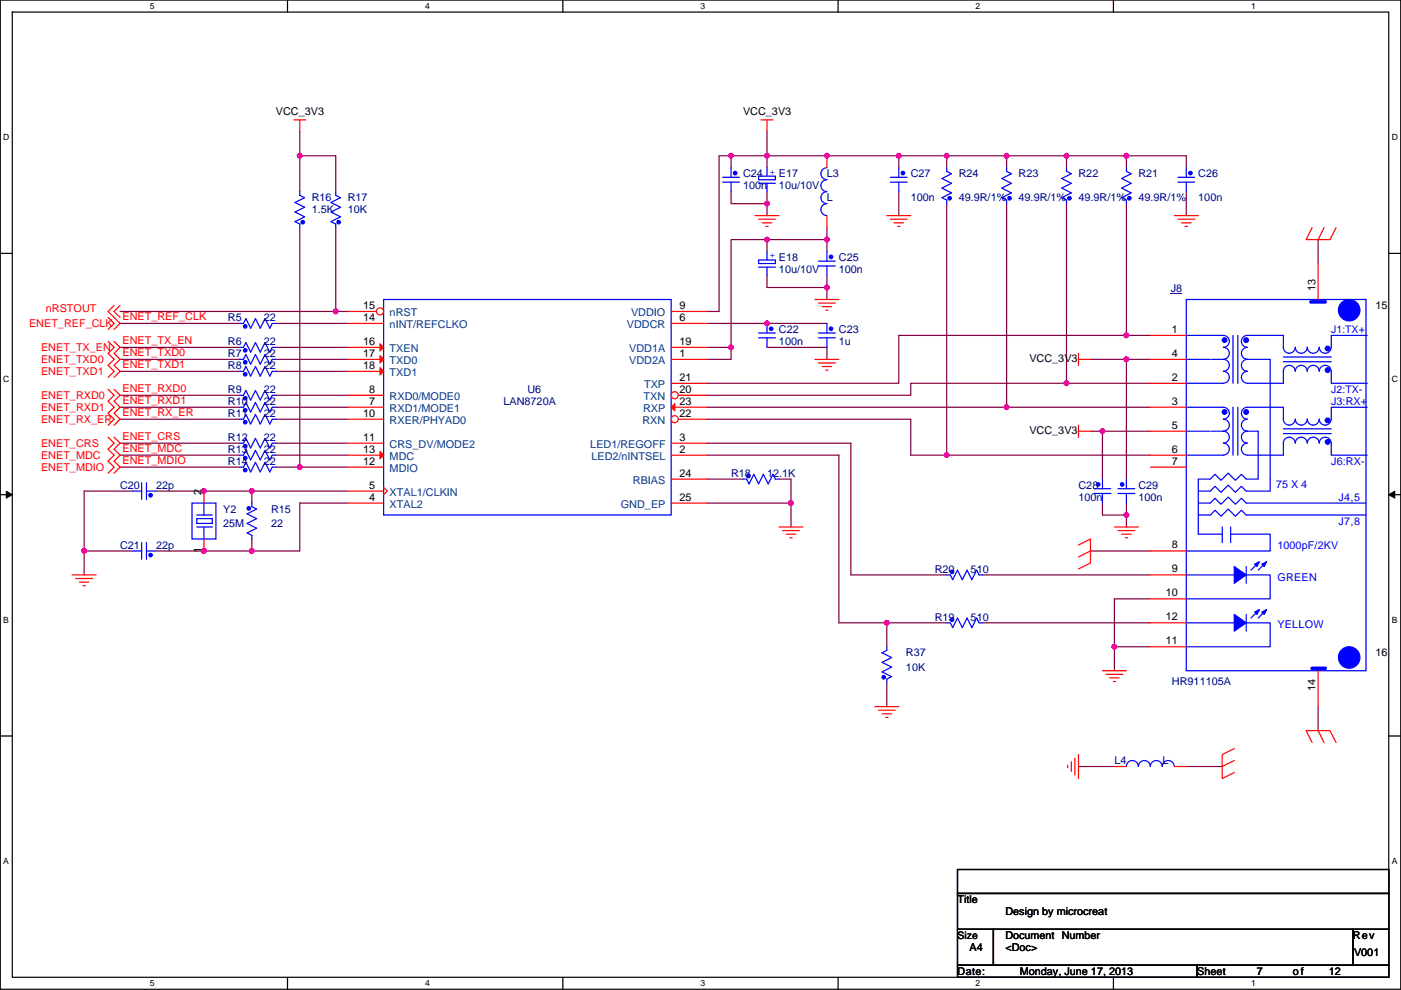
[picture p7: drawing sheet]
<svg xmlns="http://www.w3.org/2000/svg" width="297mm" height="210mm" viewBox="0 0 297 210" stroke-linecap="round" stroke-linejoin="round" font-family="sans-serif">
<path d="M.1 0h296.9v209.8h-296.9zM2.6 2.6h291.8v204.7h-291.8z" fill="none" stroke="#000" stroke-width=".25"/>
<g fill="#fff">
<path d="M31.8 .3h1v2h-1z"/>
<path d="M31.8 207.5h1v2.1h-1z"/>
</g>
<path d="M61 0v2.6M61 207.3v2.5" fill="none" stroke="#000" stroke-width=".25"/>
<g fill="#fff">
<path d="M90.1 .3h1v2h-1z"/>
<path d="M90.1 207.5h1v2.1h-1z"/>
</g>
<path d="M119.3 0v2.6M119.3 207.3v2.5" fill="none" stroke="#000" stroke-width=".25"/>
<g fill="#fff">
<path d="M148.5 .3h1v2h-1z"/>
<path d="M148.5 207.5h1v2.1h-1z"/>
</g>
<path d="M177.7 0v2.6M177.7 207.3v2.5" fill="none" stroke="#000" stroke-width=".25"/>
<g fill="#fff">
<path d="M206.9 .3h1v2h-1z"/>
<path d="M206.9 207.5h1v2.1h-1z"/>
</g>
<path d="M236.1 0v2.6M236.1 207.3v2.5" fill="none" stroke="#000" stroke-width=".25"/>
<g fill="#fff">
<path d="M265.2 .3h1v2h-1z"/>
<path d="M265.2 207.5h1v2.1h-1z"/>
<path d="M.7 28.2h1.3v2h-1.3z"/>
<path d="M295.1 28.2h1.3v2h-1.3z"/>
<path d="M.7 79.3h1.3v2.1h-1.3z"/>
<path d="M295.1 79.3h1.3v2.1h-1.3z"/>
</g>
<path d="M.1 53.7h2.5M294.4 53.7h2.6" fill="none" stroke="#000" stroke-width=".25"/>
<g fill="#fff">
<path d="M.7 130.5h1.2v2h-1.2z"/>
<path d="M295.1 130.5h1.2v2h-1.2z"/>
</g>
<path d="M.1 104.9h2.5M294.4 104.9h2.6" fill="none" stroke="#000" stroke-width=".25"/>
<path d="M1.3 104.2l1.3 .7-1.3 .7zM294.4 104.9l1.3-.7v1.4z" fill="#000" stroke="#000" stroke-width=".21"/>
<g fill="#fff">
<path d="M.7 181.7h1.2v2h-1.2z"/>
<path d="M295.1 181.7h1.2v2h-1.2z"/>
</g>
<path d="M.1 156.1h2.5M294.4 156.1h2.6M203 184.4h91.4v5.1h-91.4zM203 189.5h91.4v7.6h-91.4zM203 197.1h7.6v7.6h-7.6zM210.6 197.1h76.2v7.6h-76.2zM286.8 197.1h7.6v7.6h-7.6zM203 204.7h50.8v2.6h-50.8zM253.8 204.7h40.6v2.6h-40.6z" fill="none" stroke="#000" stroke-width=".25"/>
<g fill="none" stroke="#800040" stroke-width=".25">
<path d="M63.6 33v7.7M63.6 33h7.6v7.7M63.6 28v5M155 33h-2.5v33.1h-2.6M162.6 28v5h-7.6v2.6M190.6 33h-28v2.6M200.7 33v2.6M200.7 33h12.7M200.7 33h-10.1v2.6M226.1 33h-12.7v2.6M238.8 33h-12.7v2.6M238.8 33v2.6"/>
<path d="M238.8 33h12.7v2.6M63.6 48.3v50.8M71.2 48.3v17.8M155 40.7v2.5h7.6v2.5M162.6 53.4v-2.6h-7.6v22.9M162.6 58.4v2.6h12.7v-2.6M162.6 40.7v2.5M162.6 50.8h12.7M175.3 48.3v2.5M175.3 50.8v2.6M190.6 40.7v5M200.7 43.2v53.3h43.2"/>
<path d="M213.4 43.2v43.2h30.5M226.1 43.2v38.1M238.8 43.2v27.9M251.5 40.7v5M279.5 50.8v5.1M25.5 66.1h45.7M25.5 76.2h25.4M25.5 78.8h25.4M25.5 73.7h25.4M25.5 68.6h25.4M58.5 68.6h15.2M58.5 73.7h15.2"/>
<path d="M58.5 76.2h15.2M58.5 78.8h15.2M71.2 66.1h2.5M149.9 73.7h5.1M149.9 68.6h25.4M155 73.7v2.5h-5.1M162.6 73.7h12.7v2.5M175.3 61v2.5M231.2 76.2h7.6M238.8 71.1h-48.2v10.2h-40.7M238.8 71.1h5.1M238.8 76.2v25.4"/>
<path d="M238.8 76.2h5.1M25.5 94h25.4M25.5 83.8h25.4M25.5 86.4h25.4M25.5 88.9h25.4M25.5 96.5h25.4M25.5 99.1h25.4M58.5 83.8h15.2M58.5 86.4h15.2M58.5 88.9h15.2M58.5 94h15.2M58.5 96.5h15.2"/>
<path d="M58.5 99.1h5.1M63.6 99.1h10.1M149.9 96.5h28v35.6h10.1M149.9 94h30.5v27.9h20.3M149.9 88.9h43.2v7.6h7.6M149.9 86.4h63.5M226.1 81.3h-33v2.5h-43.2M226.1 81.3h17.8M231.2 91.5h2.5M233.7 91.5v10.1M233.7 91.5h10.2M28 104.2h-10.2v12.7"/>
<path d="M28 116.9h-10.2v5M33.1 104.2h20.3M33.1 116.9h20.3M53.4 104.2v2.5M53.4 114.3v2.6M53.4 104.2h20.3M73.7 106.7h-10.1v10.2h-10.2M149.9 101.6h7.6M165.2 101.6h2.5v5.1h-17.8M167.7 106.7v5.1M231.2 116.9h12.7M233.7 106.7v2.5h5.1"/>
<path d="M238.8 109.2v2.6M238.8 106.7v2.5M188 132.1v5.1M188 132.1h12.7M208.3 121.9h35.6M208.3 132.1h35.6M236.3 137.2v5.1M243.9 127h-7.6v10.2h7.6M188 144.8v5.1M279.5 149.9v5.1M228.7 162.6h7.6M251.5 162.6h7.6"/>
</g>
<g fill="#f0f" stroke="#f0f" stroke-width=".25">
<circle cx="43.2" cy="104.1" r=".5"/>
<circle cx="53.4" cy="104.1" r=".5"/>
<circle cx="43.2" cy="116.8" r=".5"/>
<circle cx="53.4" cy="116.8" r=".5"/>
<circle cx="17.8" cy="116.8" r=".5"/>
<circle cx="63.5" cy="33" r=".5"/>
<circle cx="162.6" cy="68.6" r=".5"/>
<circle cx="63.5" cy="99.1" r=".5"/>
<circle cx="71.2" cy="66" r=".5"/>
<circle cx="155" cy="73.7" r=".5"/>
<circle cx="167.7" cy="106.7" r=".5"/>
<circle cx="188" cy="132.1" r=".5"/>
<circle cx="213.4" cy="86.4" r=".5"/>
<circle cx="155" cy="33" r=".5"/>
<circle cx="175.3" cy="50.8" r=".5"/>
<circle cx="175.3" cy="61" r=".5"/>
<circle cx="162.6" cy="50.8" r=".5"/>
<circle cx="190.5" cy="33" r=".5"/>
<circle cx="175.3" cy="33" r=".5"/>
<circle cx="213.4" cy="33" r=".5"/>
<circle cx="226.1" cy="33" r=".5"/>
<circle cx="200.7" cy="33" r=".5"/>
<circle cx="162.6" cy="33" r=".5"/>
<circle cx="162.6" cy="43.2" r=".5"/>
<circle cx="238.8" cy="33" r=".5"/>
<circle cx="238.8" cy="71.1" r=".5"/>
<circle cx="226.1" cy="81.3" r=".5"/>
<circle cx="200.7" cy="96.5" r=".5"/>
<circle cx="238.8" cy="109.2" r=".5"/>
<circle cx="233.7" cy="91.4" r=".5"/>
<circle cx="238.8" cy="76.2" r=".5"/>
<circle cx="236.3" cy="137.2" r=".5"/>
</g>
<g fill="none" stroke="#f00" stroke-width=".25">
<path d="M62.3 25.4h2.5M63.6 25.4v2.6M155 35.6h.1M161.4 25.4h2.5M162.6 35.6h.1M162.6 25.4v2.6M190.6 35.6h.1M200.7 35.6h.1M213.4 35.6h.1M238.8 35.6h.1M251.5 35.6h.1M63.6 48.3h.1"/>
<path d="M63.6 40.7h.1M71.2 48.3h.1M71.2 40.7h.1M155 40.7h.1M160.1 45.7h5.1M160.8 46.5h3.6M161.6 47.3h2M162.4 48h.5M162.6 40.7h.1M162.6 53.4h.1M162.6 58.4h.1M175.3 53.4h.1"/>
<path d="M175.3 58.4h.1M188 45.7h5.1M188.8 46.5h3.5M189.5 47.3h2.1M190.3 48h.5M190.6 40.7h.1M200.7 43.2h.1M213.4 43.2h.1M238.8 43.2h.1M249 45.7h5.1M249.7 46.5h3.6M250.5 47.3h2"/>
<path d="M251.3 48h.5M251.5 40.7h.1M278.2 48.3l-1.3 2.5h5.1l1.3-2.5M279.5 55.9v7.6M280.7 48.3l-1.2 2.5M22.9 72.4l1.3 1.3-1.3 1.3 1.3 1.2-1.3 1.3 1.3 1.3-1.3 1.2M22.9 67.3l1.3 1.3-1.3 1.3M24.2 72.4l1.3 1.3-1.3 1.3 1.3 1.2-1.3 1.3 1.3 1.3-1.3 1.2M24.2 64.8l-1.3 1.3 2.6 2.5-1.3 1.3M25.5 64.8l-1.3 1.3 1.3 1.2M50.9 68.6h.1M50.9 73.7h.1"/>
<path d="M50.9 76.2h.1M50.9 78.8h.1M58.5 68.6h.1M58.5 73.7h.1M58.5 76.2h.1M58.5 78.8h.1M73.7 73.7h7.6M73.7 76.2h7.6M73.7 78.8h7.6M162.6 68.6h.1M162.6 73.7h.1M172.8 76.2h5.1"/>
<path d="M172.8 63.5h5.1M173.5 77h3.6M173.5 64.3h3.6M174.3 77.7h2M174.3 65h2M175.1 78.5h.5M175.1 65.8h.5M175.3 68.6h.1M175.3 73.7h.1M228.7 76.2h2.5M228.7 75v2.5M243.9 71.1h7.6"/>
<path d="M243.9 76.2h7.6M289.9 66.1h.1M22.9 82.6l1.3 1.2-1.3 1.3 1.3 1.3-1.3 1.3 1.3 1.2-1.3 1.3M22.9 92.7l1.3 1.3-1.3 1.3 1.3 1.2-1.3 1.3 1.3 1.3-1.3 1.3M24.2 82.6l1.3 1.2-1.3 1.3 1.3 1.3-1.3 1.3 1.3 1.2-1.3 1.3M24.2 92.7l1.3 1.3-1.3 1.3 1.3 1.2-1.3 1.3 1.3 1.3-1.3 1.3M50.9 83.8h.1M50.9 86.4h.1M50.9 88.9h.1M50.9 94h.1M50.9 96.5h.1M50.9 99.1h.1"/>
<path d="M58.5 83.8h.1M58.5 86.4h.1M58.5 88.9h.1M58.5 94h.1M58.5 96.5h.1M58.5 99.1h.1M73.7 99.1h7.6M73.7 96.5h7.6M73.7 86.4h7.6M73.7 83.8h7.6M73.7 88.9h7.6M73.7 94h7.6"/>
<path d="M228.7 91.5h2.5M228.7 90.2v2.5M243.9 81.3h7.6M243.9 86.4h7.6M243.9 96.5h7.6M243.9 91.5h7.6M243.9 99.1h7.6M28 104.2h.1M28 116.9h.1M33.1 104.2h.1M33.1 116.9h.1M43.2 114.3v2.6"/>
<path d="M43.2 104.2v2.5M53.4 106.7h.1M53.4 114.3h.1M157.5 101.6h.1M165.2 111.8h5M165.2 101.6h.1M165.9 112.5h3.6M166.7 113.3h2M167.4 114.1h.6M228.7 115.6l2.5-1.3v5.1l-2.5 1.3M231.2 116.9l-2.5 1.2M233.7 101.6h.1"/>
<path d="M233.7 106.7h.1M236.3 111.8h5.1M237 112.5h3.6M237.8 113.3h2M238.6 114.1h.5M238.8 101.6h.1M238.8 106.7h.1M243.9 116.9h7.6M15.3 121.9h5.1M16.1 122.7h3.5M16.8 123.5h2.1M17.6 124.2h.5"/>
<path d="M188 137.2h.1M200.7 132.1h.1M200.7 121.9h.1M208.3 132.1h.1M208.3 121.9h.1M243.9 127h7.6M243.9 121.9h7.6M243.9 137.2h7.6M243.9 132.1h7.6M289.9 139.7h.1M185.5 149.9h5.1M186.2 150.6h3.6"/>
<path d="M187 151.4h2M187.8 152.2h.5M188 144.8h.1M233.7 142.3h5.1M234.5 143h3.6M235.3 143.8h2M236 144.5h.5M261.7 158.8l-2.6 1.2v5.1l2.6-1.2M278.2 157.5l-1.3-2.5h5.1l1.3 2.5M279.5 155l1.2 2.5M279.5 142.3v7.6M226.4 162.3v.5"/>
<path d="M227.1 161.6v2M227.9 160.8v3.6M228.7 160v5.1M236.3 162.6h2.5M249 162.6h2.5M261.7 161.3l-2.6 1.3"/>
</g>
<g fill="none" stroke="#00f" stroke-width=".25">
<path d="M153.2 38.6h3.6M153.2 37.6h3.6M155 35.6v2M155 38.6v2.1M160.8 37.4h3.6v.7h-3.6zM160.8 38.9h3.6M162.6 38.9v1.8M162.6 35.6v1.8M188.8 38.6h3.5M188.8 37.6h3.5M190.6 35.6v2M190.6 38.6v2.1"/>
<path d="M200.7 35.6v.7l1 .6-2 1 2 1-2 1 2 1-2 1 1 .5v.8M213.4 35.6v.7l1 .6-2 1 2 1-2 1 2 1-2 1 1 .5v.8M238.8 35.6v.7l1 .6-2 1 2 1-2 1 2 1-2 1 1 .5v.8M249.7 38.6h3.6M249.7 37.6h3.6M251.5 35.6v2M251.5 38.6v2.1M63.6 40.7v.7l1 .5-2.1 1 2.1 1.1-2.1 1 2.1 1-2.1 1 1.1 .5v.8M71.2 40.7v.7l1 .5-2 1 2 1.1-2 1 2 1-2 1 1 .5v.8M160.8 55.1h3.6v.8h-3.6zM160.8 56.7h3.6M162.6 56.7v1.7"/>
<path d="M162.6 53.4v1.7M173.5 56.4h3.6M173.5 55.4h3.6M175.3 53.4v2M175.3 56.4v2M50.9 68.6h.7l.5-1 1 2 1.1-2 1 2 1-2 1 2 .5-1h.8M50.9 73.7h.7l.5-1 1 2 1.1-2 1 2 1-2 1 2 .5-1h.8M50.9 76.2h.7l.5-1 1 2 1.1-2 1 2 1-2 1 2 .5-1h.8M50.9 78.8h.7l.5-1.1 1 2.1 1.1-2.1 1 2.1 1-2.1 1 2.1 .5-1h.8M81.3 63.5h61v45.7h-61zM160.8 71.6h3.6M160.8 70.6h3.6"/>
<path d="M162.6 68.6v2M162.6 71.6v2.1M173.5 71.6h3.6M173.5 70.6h3.6M175.3 68.6v2M175.3 71.6v2.1M251.5 76.2h5.1M251.5 63.5h38.1v78.8h-38.1zM251.8 71.1h7.6M256.9 76.2h2.5M259.4 71.1a1.26 1.26 0 0 1 1.2 1.3 1.26 1.26 0 0 1-1.2 1.3 1.27 1.27 0 0 1 1.2 1.2 1.27 1.27 0 0 1-1.2 1.3 1.27 1.27 0 0 1 1.2 1.3 1.27 1.27 0 0 1-1.2 1.2 1.27 1.27 0 0 1 1.2 1.3 1.27 1.27 0 0 1-1.2 1.3M261.4 71.1v10.2"/>
<path d="M262.4 71.1v10.2M264.2 76.2h5.1v28h-5.1l-1-1.1-1.3 1.3-1.5-1.5-1.5 1.5-1.3-1.3-1 1.1h-2.5M264.5 71.1a1.27 1.27 0 0 0-1.3 1.3 1.27 1.27 0 0 0 1.3 1.3 1.27 1.27 0 0 0-1.3 1.3 1.27 1.27 0 0 0 1.3 1.2 1.26 1.26 0 0 0-1.3 1.3 1.26 1.26 0 0 0 1.3 1.2 1.27 1.27 0 0 0-1.3 1.3 1.27 1.27 0 0 0 1.3 1.3M272.1 75.7h10.2M272.1 76.7h10.2M289.9 71.1h-7.6l-.1 2.6a1.27 1.27 0 0 1-1.2 1.2 1.27 1.27 0 0 1-1.3-1.2 1.26 1.26 0 0 1-1.3 1.2 1.26 1.26 0 0 1-1.2-1.2 1.27 1.27 0 0 1-1.3 1.2 1.27 1.27 0 0 1-1.3-1.2 1.27 1.27 0 0 1-1.2 1.2 1.27 1.27 0 0 1-1.3-1.2v-2.6h-7.6M50.9 83.8h.7l.5-1 1 2.1 1.1-2.1 1 2.1 1-2.1 1 2.1 .5-1.1h.8M50.9 86.4h.7l.5-1 1 2 1.1-2 1 2 1-2 1 2 .5-1h.8M50.9 88.9h.7l.5-1 1 2 1.1-2 1 2 1-2 1 2 .5-1h.8M50.9 94h.7l.5-1 1 2 1.1-2 1 2 1-2 1 2 .5-1h.8M50.9 96.5h.7l.5-1 1 2.1 1.1-2.1 1 2.1 1-2.1 1 2.1 .5-1.1h.8M50.9 99.1h.7l.5-1 1 2 1.1-2 1 2 1-2 1 2 .5-1h.8"/>
<path d="M251.5 91.5h5.1M251.8 81.3h7.6M251.8 86.4h7.6M251.8 96.5h7.6M256.9 91.5h2.5M259.4 91.5a1.26 1.26 0 0 1 1.2 1.2 1.26 1.26 0 0 1-1.2 1.3 1.27 1.27 0 0 1 1.2 1.2 1.27 1.27 0 0 1-1.2 1.3M259.4 86.4a1.26 1.26 0 0 1 1.2 1.2 1.26 1.26 0 0 1-1.2 1.3M259.4 88.9a1.26 1.26 0 0 1 1.2 1.3 1.26 1.26 0 0 1-1.2 1.2M261.4 86.4v10.1M262.4 86.4v10.1M264.2 91.5h2.6v10.1h-2.6l-1-1-1.3 1.3-1.5-1.5-1.5 1.5-1.3-1.3-1 1h-2.5v11.7h5M264.5 88.9a1.26 1.26 0 0 0-1.3 1.3 1.26 1.26 0 0 0 1.3 1.2"/>
<path d="M264.5 91.5a1.27 1.27 0 0 0-1.3 1.2 1.27 1.27 0 0 0 1.3 1.3 1.26 1.26 0 0 0-1.3 1.3 1.26 1.26 0 0 0 1.3 1.2M264.5 86.4a1.26 1.26 0 0 0-1.3 1.2 1.26 1.26 0 0 0 1.3 1.3M264.5 86.4h7.6v2.5M264.5 81.3h7.6v-2.6a1.26 1.26 0 0 1 1.3-1.2 1.26 1.26 0 0 1 1.2 1.2 1.27 1.27 0 0 1 1.3-1.2 1.27 1.27 0 0 1 1.3 1.2 1.27 1.27 0 0 1 1.2-1.2 1.27 1.27 0 0 1 1.3 1.2 1.27 1.27 0 0 1 1.3-1.2 1.27 1.27 0 0 1 1.2 1.2l.1 2.6h7.6M272.1 91h10.2M272.1 92h10.2M272.1 88.9a1.27 1.27 0 0 0 1.3 1.3 1.27 1.27 0 0 0 1.2-1.3 1.27 1.27 0 0 0 1.3 1.3 1.27 1.27 0 0 0 1.3-1.3 1.27 1.27 0 0 0 1.2 1.3 1.27 1.27 0 0 0 1.3-1.3 1.26 1.26 0 0 0 1.3 1.3 1.26 1.26 0 0 0 1.2-1.3M289.9 96.5h-7.6l-.1-2.5a1.27 1.27 0 0 0-1.2-1.3 1.27 1.27 0 0 0-1.3 1.3 1.26 1.26 0 0 0-1.3-1.3 1.26 1.26 0 0 0-1.2 1.3 1.27 1.27 0 0 0-1.3-1.3 1.27 1.27 0 0 0-1.3 1.3 1.27 1.27 0 0 0-1.2-1.3 1.27 1.27 0 0 0-1.3 1.3v2.5h-7.6M289.9 86.4h-7.6v2.5M28 104.2h2M28 116.9h2M30 102.4v3.5"/>
<path d="M30 115.1v3.5M31 102.4v3.5M31 104.2h2.1M31 115.1v3.5M31 116.9h2.1M40.7 106.7h5.1v7.6h-5.1zM41.7 110h3.3v1h-3.3zM41.7 109.2h3.3M41.7 111.8h3.3M43.2 106.7v2.5M43.2 111.8v2.5M53.4 106.7v.8l1 .5-2 1 2 1-2 1 2 1-2 1.1 1 .5v.7"/>
<path d="M157.5 101.6h.8l.5 1 1-2 1 2 1.1-2 1 2 1-2 .5 1h.8M232 104.7h3.5M232 103.7h3.5M233.7 101.6v2.1M233.7 104.7v2M237 104.7h3.6M237 103.7h3.6M238.8 101.6v2.1M238.8 104.7v2M254.1 106.7h2.5l1-1 1.3 1.3 1.5-1.6 1.5 1.6 1.3-1.3 1 1h25.4M254.1 109.2h2.5l1-1 1.3 1.3 1.5-1.5 1.5 1.5 1.3-1.3 1 1h25.4M259.1 111.8v3.3"/>
<path d="M260.9 111.8v3.3M260.9 113.3h8.4v3.6h-17.8M266.8 119.4l-1.6 1.5M268.3 119.4l-1.5 1.5M188 137.2v.7l-1 .6 2 1-2 1 2 1-2 1 2 1-1 .5v.8M200.7 132.1h.8l.5 1 1-2 1 2 1-2 1.1 2 1-2 .5 1h.7M200.7 121.9h.8l.5 1.1 1-2.1 1 2.1 1-2.1 1.1 2.1 1-2.1 .5 1h.7M251.5 132.1h10.2M251.5 121.9h10.2M264.2 120.2v3.5M264.2 130.3v3.6M264.2 121.9h5.1v5.1h-17.8"/>
<path d="M264.2 132.1h5.1v5.1h-17.8M266.8 129.6l-1.6 1.5M268.3 129.6l-1.5 1.5M238.8 162.6a1.26 1.26 0 0 1 1.3-1.3 1.26 1.26 0 0 1 1.2 1.3M241.4 162.6a1.26 1.26 0 0 1 1.2-1.3 1.26 1.26 0 0 1 1.3 1.3 1.27 1.27 0 0 1 1.2-1.3 1.27 1.27 0 0 1 1.3 1.3 1.27 1.27 0 0 1 1.3-1.3 1.27 1.27 0 0 1 1.3 1.3"/>
</g>
<g fill="#00f" stroke="#00f" stroke-width=".25">
<path d="M267.5 119.7l1-.6-.5 1.1z" fill-rule="evenodd"/>
<path d="M266 129.8l1-.5-.5 1z" fill-rule="evenodd"/>
<path d="M267.5 129.8l1-.5-.5 1z" fill-rule="evenodd"/>
<path d="M261.7 120.2l2.5 1.7-2.5 1.8z" fill-rule="evenodd"/>
<path d="M266 119.7l1-.6-.5 1.1z" fill-rule="evenodd"/>
<path d="M261.7 130.3l2.5 1.8-2.5 1.8z" fill-rule="evenodd"/>
<circle cx="52" cy="69.2" r=".38"/>
<circle cx="52.8" cy="107.8" r=".38"/>
<circle cx="214" cy="42" r=".38"/>
<circle cx="201.3" cy="42" r=".38"/>
<circle cx="52" cy="74.3" r=".38"/>
<circle cx="52" cy="76.8" r=".38"/>
<circle cx="252.4" cy="36.7" r=".38"/>
<circle cx="52" cy="79.4" r=".38"/>
<circle cx="64.2" cy="47.1" r=".38"/>
<circle cx="259.6" cy="72.1" r=".5"/>
<circle cx="264.2" cy="72.1" r=".5"/>
<circle cx="259.6" cy="87.4" r=".5"/>
<circle cx="264.2" cy="87.4" r=".5"/>
<circle cx="281.5" cy="73.9" r=".5"/>
<circle cx="281.5" cy="78.5" r=".5"/>
<circle cx="281.5" cy="89.2" r=".5"/>
<circle cx="281.5" cy="93.7" r=".5"/>
<circle cx="286.1" cy="139.5" r="2.28"/>
<circle cx="286.1" cy="65.8" r="2.28"/>
<circle cx="187.4" cy="143.6" r=".38"/>
<circle cx="232.8" cy="102.8" r=".38"/>
<circle cx="52" cy="84.5" r=".38"/>
<circle cx="191.4" cy="36.7" r=".38"/>
<circle cx="155.9" cy="36.7" r=".38"/>
<circle cx="71.8" cy="47.1" r=".38"/>
<circle cx="31.9" cy="105" r=".38"/>
<circle cx="52" cy="87" r=".38"/>
<circle cx="158.7" cy="101" r=".38"/>
<circle cx="237.9" cy="102.8" r=".38"/>
<circle cx="31.9" cy="117.7" r=".38"/>
<circle cx="52" cy="89.5" r=".38"/>
<circle cx="201.8" cy="131.5" r=".38"/>
<circle cx="52" cy="94.6" r=".38"/>
<circle cx="201.8" cy="121.3" r=".38"/>
<circle cx="52" cy="97.2" r=".38"/>
<circle cx="176.2" cy="54.5" r=".38"/>
<circle cx="163.5" cy="69.7" r=".38"/>
<circle cx="239.4" cy="42" r=".38"/>
<circle cx="52" cy="99.7" r=".38"/>
<circle cx="176.2" cy="69.7" r=".38"/>
</g>
<path d="M277.9 64h3.1M278.2 141.8h2.8" fill="none" stroke="#00f" stroke-width=".76"/>
<path d="M248.2 62.3h2.4" fill="none" stroke="#000080" stroke-width=".21"/>
<g fill="#f00" stroke="#f00" stroke-width=".25">
<path d="M80.6 95.8l.7 .7-.7 .8z"/>
<path d="M80.6 72.9l.7 .8-.7 .7z"/>
<path d="M80.6 75.5l.7 .7-.7 .8z"/>
<path d="M80.6 78l.7 .8-.7 .7z"/>
</g>
<circle cx="80.6" cy="66" r=".76" fill="#fff" stroke="#f00" stroke-width=".25"/>
<path d="M73.7 66.1h6.1M142.3 66.1h7.6M142.3 73.7h7.6M142.3 76.2h7.6M142.3 68.6h7.6M142.3 86.4h7.6M73.7 104.2h7.6M73.7 106.7h7.6M81.3 103.4l.8 .8-.8 .7M142.3 106.7h7.6M142.3 101.6h7.6" fill="none" stroke="#f00" stroke-width=".25"/>
<path d="M142.3 86.4l.8-.8v1.5z" fill="#f00" stroke="#f00" stroke-width=".25"/>
<circle cx="143" cy="88.9" r=".76" fill="#fff" stroke="#f00" stroke-width=".25"/>
<path d="M143.8 88.9h6.1" fill="none" stroke="#f00" stroke-width=".25"/>
<circle cx="143" cy="83.8" r=".76" fill="#fff" stroke="#f00" stroke-width=".25"/>
<path d="M175.3 33v2.6M226.1 35.6h.1M175.3 45.7v2.6M226.1 43.2h.1M73.7 68.6h7.6M142.3 81.3h7.6M142.3 96.5h7.6M142.3 94h7.6M143.8 83.8h6.1" fill="none" stroke="#f00" stroke-width=".25"/>
<path d="M175.3 35.6a1.27 1.27 0 0 0-1.3 1.3 1.27 1.27 0 0 0 1.3 1.2 1.27 1.27 0 0 0-1.3 1.3 1.27 1.27 0 0 0 1.3 1.3 1.27 1.27 0 0 0-1.3 1.2 1.27 1.27 0 0 0 1.3 1.3 1.26 1.26 0 0 0-1.3 1.3 1.26 1.26 0 0 0 1.3 1.2M226.1 35.6v.7l1 .6-2 1 2 1-2 1 2 1-2 1 1 .5v.8" fill="none" stroke="#00f" stroke-width=".25"/>
<circle cx="226.7" cy="42" r=".38" fill="#00f" stroke="#00f" stroke-width=".25"/>
<g fill="#f0f" stroke="#f0f" stroke-width=".25">
<circle cx="43.2" cy="104.1" r=".5"/>
<circle cx="53.4" cy="104.1" r=".5"/>
<circle cx="43.2" cy="116.8" r=".5"/>
<circle cx="53.4" cy="116.8" r=".5"/>
<circle cx="17.8" cy="116.8" r=".5"/>
<circle cx="63.5" cy="33" r=".5"/>
<circle cx="162.6" cy="68.6" r=".5"/>
<circle cx="63.5" cy="99.1" r=".5"/>
<circle cx="71.2" cy="66" r=".5"/>
<circle cx="155" cy="73.7" r=".5"/>
<circle cx="167.7" cy="106.7" r=".5"/>
<circle cx="188" cy="132.1" r=".5"/>
<circle cx="213.4" cy="86.4" r=".5"/>
<circle cx="155" cy="33" r=".5"/>
<circle cx="175.3" cy="50.8" r=".5"/>
<circle cx="175.3" cy="61" r=".5"/>
<circle cx="162.6" cy="50.8" r=".5"/>
<circle cx="190.5" cy="33" r=".5"/>
<circle cx="175.3" cy="33" r=".5"/>
<circle cx="213.4" cy="33" r=".5"/>
<circle cx="226.1" cy="33" r=".5"/>
<circle cx="200.7" cy="33" r=".5"/>
<circle cx="162.6" cy="33" r=".5"/>
<circle cx="162.6" cy="43.2" r=".5"/>
<circle cx="238.8" cy="33" r=".5"/>
<circle cx="238.8" cy="71.1" r=".5"/>
<circle cx="226.1" cy="81.3" r=".5"/>
<circle cx="200.7" cy="96.5" r=".5"/>
<circle cx="238.8" cy="109.2" r=".5"/>
<circle cx="233.7" cy="91.4" r=".5"/>
<circle cx="238.8" cy="76.2" r=".5"/>
<circle cx="236.3" cy="137.2" r=".5"/>
</g>
<g font-size="2.3">
<text x="58.5" y="24.4">VCC_3V3</text>
<text x="157.5" y="24.4">VCC_3V3</text>
<text x="77" y="65.5">15</text>
<text x="144.1" y="65.5">9</text>
<text x="278.9" y="61.7" transform="rotate(-90 278.9 61.7)">13</text>
<text x="291.7" y="65.5">15</text>
<text x="77" y="68.1">14</text>
<text x="144.1" y="68.1">6</text>
<text x="248.5" y="70.6">1</text>
<text x="77" y="73.2">16</text>
<text x="77" y="75.7">17</text>
<text x="144.1" y="73.2">19</text>
<text x="144.1" y="75.7">1</text>
<text x="218.2" y="76.8">VCC_3V3</text>
<text x="248.5" y="75.7">4</text>
<text x="77" y="78.2">18</text>
<text x="78.3" y="83.3">8</text>
<text x="144.1" y="80.8">21</text>
<text x="144.1" y="83.3">20</text>
<text x="248.5" y="80.8">2</text>
<text x="77" y="88.4">10</text>
<text x="78.3" y="85.9">7</text>
<text x="144.1" y="88.4">22</text>
<text x="144.1" y="85.9">23</text>
<text x="248.5" y="85.9">3</text>
<text x="77" y="93.5">11</text>
<text x="144.1" y="93.5">3</text>
<text x="218.2" y="92">VCC_3V3</text>
<text x="248.5" y="90.9">5</text>
<text x="77" y="98.6">12</text>
<text x="77" y="96">13</text>
<text x="144.1" y="96">2</text>
<text x="144.1" y="101.1">24</text>
<text x="248.5" y="96">6</text>
<text x="248.5" y="98.6">7</text>
<text x="42.7" y="104.9" transform="rotate(-90 42.7 104.9)">2</text>
<text x="78.3" y="103.6">5</text>
<text x="78.3" y="106.2">4</text>
<text x="144.1" y="106.2">25</text>
<text x="42.7" y="117.4" transform="rotate(-90 42.7 117.4)">1</text>
<text x="248.5" y="116.3">8</text>
<text x="248.5" y="121.4">9</text>
<text x="247.2" y="126.5">10</text>
<text x="247.2" y="131.6">12</text>
<text x="247.2" y="136.7">11</text>
<text x="291.7" y="139.2">16</text>
<text x="278.9" y="146.6" transform="rotate(-90 278.9 146.6)">14</text>
<text x="203" y="191.5">Title</text>
<text x="213.2" y="194.1">Design by microcreat</text>
<text x="205.5" y="201.7">A4</text>
<text x="213.2" y="199.2">Document Number</text>
<text x="213.2" y="201.7">&lt;Doc&gt;</text>
<text x="286.8" y="199.2">Rev</text>
<text x="287.1" y="202.7">V001</text>
<text x="203" y="206.8">Date:</text>
<text x="216.2" y="206.8">Monday, June 17, 2013</text>
<text x="253.8" y="206.8">Sheet</text>
<text x="266.5" y="206.8">7</text>
<text x="274.1" y="206.8">of</text>
<text x="281.7" y="206.8">12</text>
</g>
<g font-size="2.3" fill="#000080">
<text x="157.5" y="37.6">C24</text>
<text x="157.5" y="40.2">100n</text>
<text x="165.2" y="37.6">E17</text>
<text x="165.2" y="40.2">10u/10V</text>
<text x="175.3" y="37.6">L3</text>
<text x="193.1" y="37.6">C27</text>
<text x="203.3" y="37.6">R24</text>
<text x="216" y="37.6">R23</text>
<text x="228.7" y="37.6">R22</text>
<text x="241.4" y="37.6">R21</text>
<text x="254.1" y="37.6">C26</text>
<text x="66.1" y="42.7">R16</text>
<text x="66.1" y="45.3">1.5K</text>
<text x="73.7" y="42.7">R17</text>
<text x="73.7" y="45.3">10K</text>
<text x="175.3" y="42.7">L</text>
<text x="193.1" y="42.7">100n</text>
<text x="203.3" y="42.7">49.9R/1%</text>
<text x="216" y="42.7">49.9R/1%</text>
<text x="228.7" y="42.7">49.9R/1%</text>
<text x="241.4" y="42.7">49.9R/1%</text>
<text x="254.1" y="42.7">100n</text>
<text x="165.2" y="55.4">E18</text>
<text x="165.2" y="58">10u/10V</text>
<text x="177.9" y="55.4">C25</text>
<text x="177.9" y="58">100n</text>
<text x="248.2" y="62">J8</text>
<text x="48.3" y="68.1">R5</text>
<text x="55.9" y="68.1">22</text>
<text x="165.2" y="70.7">C22</text>
<text x="177.9" y="70.7">C23</text>
<text x="48.3" y="73.2">R6</text>
<text x="48.3" y="75.7">R7</text>
<text x="55.9" y="73.2">22</text>
<text x="55.9" y="75.7">22</text>
<text x="165.2" y="73.2">100n</text>
<text x="177.9" y="73.2">1u</text>
<text x="48.3" y="78.3">R8</text>
<text x="48.3" y="83.4">R9</text>
<text x="55.9" y="78.3">22</text>
<text x="55.9" y="83.4">22</text>
<text x="111.8" y="83.4">U6</text>
<text x="48.3" y="85.9">R10</text>
<text x="48.3" y="88.4">R11</text>
<text x="55.9" y="85.9">22</text>
<text x="55.9" y="88.4">22</text>
<text x="106.7" y="85.9">LAN8720A</text>
<text x="48.3" y="93.5">R12</text>
<text x="55.9" y="93.5">22</text>
<text x="48.3" y="96.1">R13</text>
<text x="48.3" y="98.6">R14</text>
<text x="55.9" y="96.1">22</text>
<text x="55.9" y="98.6">22</text>
<text x="155" y="101.1">R18</text>
<text x="162.6" y="101.1">12.1K</text>
<text x="25.5" y="103.7">C20</text>
<text x="33.1" y="103.7">22p</text>
<text x="228.7" y="103.7">C28</text>
<text x="228.7" y="106.2">100n</text>
<text x="241.4" y="103.7">C29</text>
<text x="241.4" y="106.2">100n</text>
<text x="47.3" y="108.8">Y2</text>
<text x="47.3" y="111.8">25M</text>
<text x="57.5" y="108.8">R15</text>
<text x="57.5" y="111.8">22</text>
<text x="25.5" y="116.4">C21</text>
<text x="33.1" y="116.4">22p</text>
<text x="198.2" y="121.5">R20</text>
<text x="205.8" y="121.5">510</text>
<text x="198.2" y="131.6">R19</text>
<text x="205.8" y="131.6">510</text>
<text x="192.1" y="139.2">R37</text>
<text x="192.1" y="142.3">10K</text>
<text x="248.5" y="145.3">HR911105A</text>
<text x="236.3" y="162.1">L4</text>
<text x="246.4" y="162.1">L</text>
</g>
<g font-size="2.3" fill="#f00">
<text x="6.2" y="69.4">ENET_REF_CLK</text>
<text x="9.7" y="66.1">nRSTOUT</text>
<text x="26" y="67.9">ENET_REF_CLK</text>
<text x="8.7" y="77">ENET_TXD0</text>
<text x="8.7" y="74.5">ENET_TX_EN</text>
<text x="26" y="75.5">ENET_TXD0</text>
<text x="26" y="73">ENET_TX_EN</text>
<text x="8.7" y="79.5">ENET_TXD1</text>
<text x="26" y="78">ENET_TXD1</text>
<text x="26" y="83.1">ENET_RXD0</text>
<text x="8.7" y="84.6">ENET_RXD0</text>
<text x="8.7" y="87.2">ENET_RXD1</text>
<text x="8.7" y="89.7">ENET_RX_ER</text>
<text x="26" y="85.7">ENET_RXD1</text>
<text x="26" y="88.2">ENET_RX_ER</text>
<text x="8.7" y="94.8">ENET_CRS</text>
<text x="26" y="93.3">ENET_CRS</text>
<text x="26" y="95.8">ENET_MDC</text>
<text x="8.7" y="97.3">ENET_MDC</text>
<text x="8.7" y="99.9">ENET_MDIO</text>
<text x="26" y="98.4">ENET_MDIO</text>
</g>
<g font-size="2.3" fill="#004080">
<text x="82.6" y="67.1">nRST</text>
<text x="82.6" y="69.6">nINT/REFCLKO</text>
<text x="132.9" y="69.6">VDDCR</text>
<text x="133.8" y="67.1">VDDIO</text>
<text x="82.6" y="74.7">TXEN</text>
<text x="82.6" y="77.3">TXD0</text>
<text x="133.4" y="74.7">VDD1A</text>
<text x="133.4" y="77.3">VDD2A</text>
<text x="82.6" y="79.8">TXD1</text>
<text x="136.6" y="82.3">TXP</text>
<text x="82.6" y="87.4">RXD1/MODE1</text>
<text x="82.6" y="84.9">RXD0/MODE0</text>
<text x="82.6" y="90">RXER/PHYAD0</text>
<text x="136.2" y="90">RXN</text>
<text x="136.3" y="87.4">RXP</text>
<text x="136.4" y="84.9">TXN</text>
<text x="82.6" y="95">CRS_DV/MODE2</text>
<text x="125.2" y="95">LED1/REGOFF</text>
<text x="82.6" y="100.1">MDIO</text>
<text x="82.6" y="97.6">MDC</text>
<text x="125.4" y="97.6">LED2/nINTSEL</text>
<text x="82.6" y="105.2">XTAL1/CLKIN</text>
<text x="82.6" y="107.7">XTAL2</text>
<text x="131.6" y="107.7">GND_EP</text>
<text x="134.2" y="102.7">RBIAS</text>
</g>
<g font-size="2.3" fill="#00f">
<text x="282.3" y="85.9">J3:RX+</text>
<text x="282.3" y="98.6">J6:RX-</text>
<text x="270.6" y="103.4">75 X 4</text>
<text x="283.8" y="106.2">J4,5</text>
<text x="283.8" y="111.3">J7,8</text>
<text x="270.8" y="116.4">1000pF/2KV</text>
<text x="270.8" y="123.2">GREEN</text>
<text x="270.8" y="133.1">YELLOW</text>
</g>
<g font-size="2.2" fill="#00f">
<text x="282.3" y="70.6">J1:TX+</text>
<text x="282.3" y="83.3">J2:TX-</text>
</g>
<text font-size="2.2" x="203" y="199.1">Size</text>
<g font-size="2.1" fill="#00f">
<text x="163.1" y="37">+</text>
<text x="163.1" y="54.8">+</text>
</g>
<g font-size="1.8">
<text x="31.8" y="1.9">5</text>
<text x="90.1" y="1.9">4</text>
<text x="148.5" y="1.9">3</text>
<text x="206.9" y="1.9">2</text>
<text x="265.2" y="1.9">1</text>
<text x=".7" y="29.8">D</text>
<text x="295.1" y="29.8">D</text>
<text x=".7" y="81">C</text>
<text x="295.1" y="81">C</text>
<text x=".7" y="132.1">B</text>
<text x="295.1" y="132.1">B</text>
<text x=".7" y="183.3">A</text>
<text x="295.1" y="183.3">A</text>
<text x="31.8" y="209.2">5</text>
<text x="90.1" y="209.2">4</text>
<text x="148.5" y="209.2">3</text>
<text x="206.9" y="209.2">2</text>
<text x="265.2" y="209.2">1</text>
</g>
</svg>
